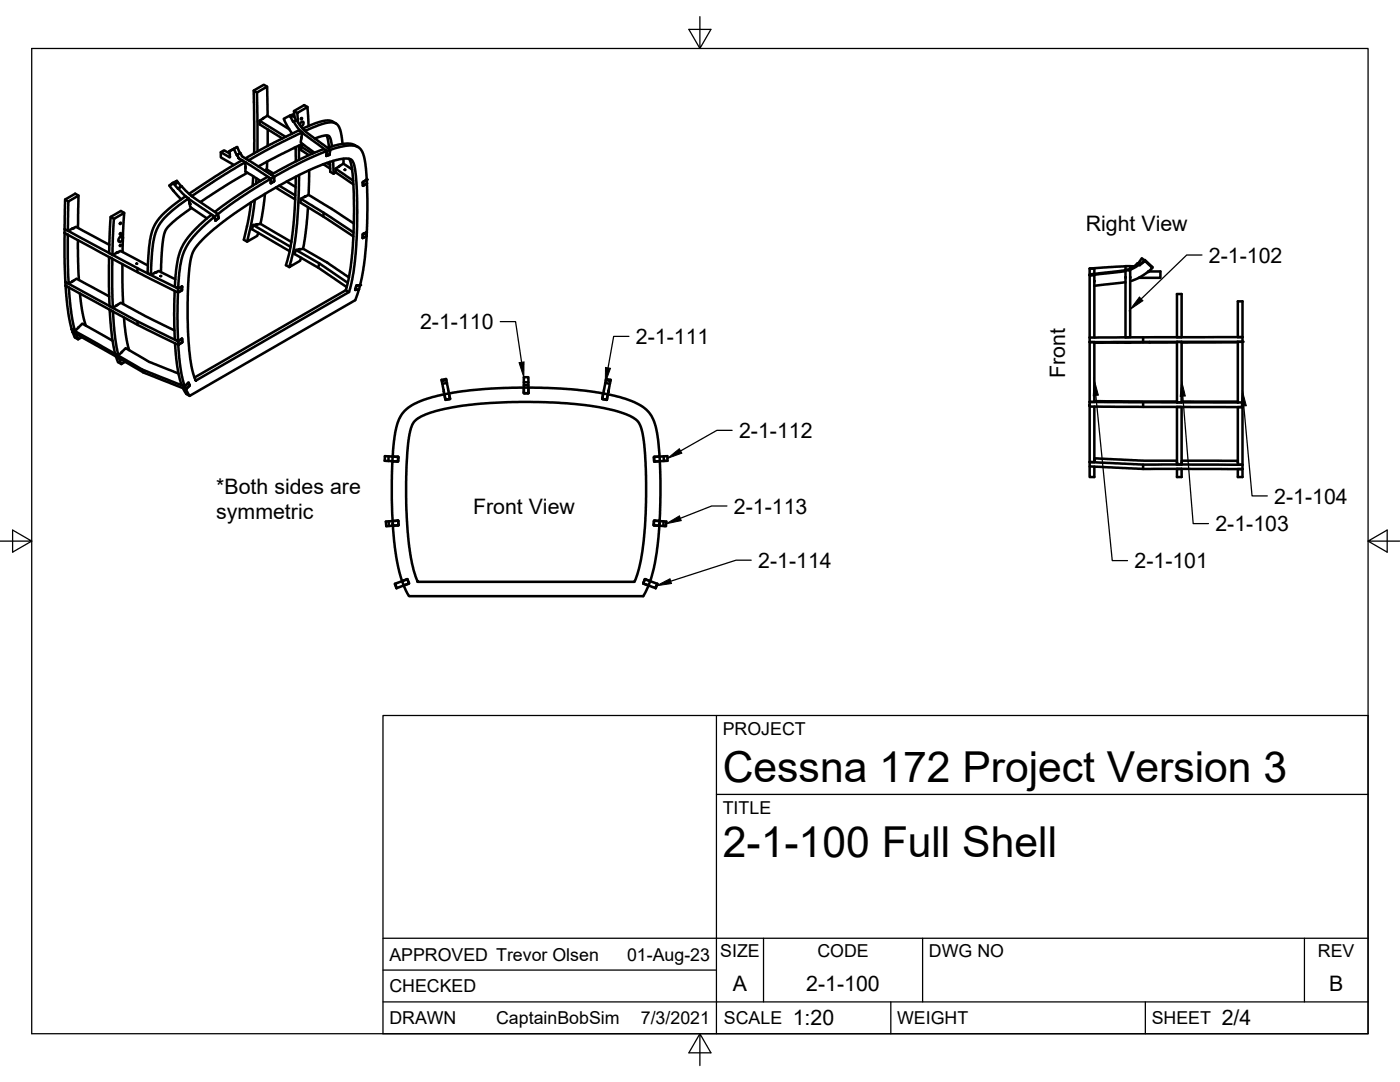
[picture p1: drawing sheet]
<svg xmlns="http://www.w3.org/2000/svg" width="279mm" height="216mm" viewBox="0 0 279 216" stroke-linecap="round" stroke-linejoin="round" font-family="sans-serif">
<!-- layer: Visible -->
<g fill="none" stroke="#000" stroke-width=".51">
<path d="M50.6 18.1l.7 .4M53.3 17.3l-.7-.4-2 1.2 .1 12.5M13 39.8l.7 .4M15.7 39l-.7-.3-2 1.1-.1 5.9 .6 .4M33.8 37l1.5-.9 .9 1 2.1 2.1 5.2 3.5 .1 .8-.6 .5M34.6 38h-.1M35.3 36.1l-.6 .5M35.5 36.4l-.6 .5M36.2 37.1l-.7 .6M36.2 37.1l-.6 .6M37.2 39.3l-1.7-1.6-.8-1.1-.9 .4 2.4 2.8M37.6 39.6l-.6-.4-3.4 2.5-1.7 1.8-1.2 1.8-.7 2.5-.5 4.2v2.5l.6 .3"/>
<path d="M37.7 39.7l5.1 3.5 .2 .8M38.1 39l.2 .1M44.1 30.4v1l2.6 1.5M45.7 30.2l1.6-.9 1 1.9 6.4 4.1v.9l-.7 .4v-.9l-5.7-3.7-5.3 3.2-5.3 3.5M45.9 30.7l-.2-.5 1-.5 .9 1.8 .8 .5M45.9 30.6l-1.2-.6-.6 .4 1.6 .9 .2-.1v-.5M45.9 31.2v.2l-.1-.1M47.3 29.3l-.6 .4M47.9 30.6l-.7 .3M48 30.5l-.7 .4M49 33.4v.8l3 1.9M49 33.4v-1l-4.2 2.4-6.5 4.4"/>
<path d="M49.4 34.5l-3.5 2-5.9 3.8M50.5 35.2l-.1 1.9M50.8 39.9l-.4 3.5-1.1 4.8 2.1-1.1 .1-.6M51.2 35.6l-.1 1M51.8 24.1v.7l4.5 2.8M52.5 23.6l-.7 .5 5.2 3.2M52.7 23.5l-.2 .2M52.7 23.5l.7-.4-.1-5.8-2 1.2 .1 11.7M52.9 38.7l-.9 6-.6 .1M53.2 33.8l1.4 .8M53.3 32.2v1.6l-.5 .2M53.4 23.1l4.3 2.7"/>
<path d="M53.4 25.8v3.3M54 36.4v-.7l-.6-.4-5.6 3.5-4.9 3.5M54.5 36.3l-.4 .2v-.1M54.7 35.3l-6.7 4.1-4.5 3.3M54.7 35.3v.7M54.7 36l-.1 .3M55 37.4l3.9 2.4M55.7 37l3.2 2M57.2 36.2l1.8 1.1M57.9 23.1l.6-.3 .6 1.2 1.8 2.2 5 3.7-.2 1-.6 .2 .2-1M58.6 24.2l.7 1.1 .8 1M58.6 24.2l-.1 .1-.6-1.2-1.3 .6 1.7 3"/>
<path d="M58.7 23.1l-.7 .3M58.7 22.2l.6 .3M58.7 29.5l.3 .2M59 29.4v2.8M59 35.3l-.2 5.9-.3 4.8-.7 4.3-.7 2.6 .6 .4M59.1 24l-.6 .3M59.2 24l-.6 .2M59.5 24.4l-.2-1.9 2.1-1.1 .2 3.7M59.6 29.1l.1 2.8M59.7 34.9l-.2 6.2-.4 5.2-.4 3-1 4 2.2-1.3 .2-.6M59.8 24.9l.3-.5 .4-.1v.6l-.4 .3M60 39.7l6.1 3.7 4.4 3"/>
<path d="M60.1 29.3l2.2 1.4M60.1 27.5l-.1 .9 2.8 2.1M60.2 23.5v.2l-.1 .1zM60.2 27.4l.1-1-6.5 3.2-4.2 2.4-.5-.3M60.2 27.4v.1M60.3 26.5l5 3.6M60.3 26.4l-.6-.4-5.7 2.8-5 2.8M60.4 28.7l-4.8 2.3-4 2.2M60.6 25.8l.4 .3M60.6 28.9l-.5 .4v.7l1.6 1M61 39.2l-1 .5v.7l5.3 3.3 5.2 3.5M61 26.2v-.1l.9-.4 2.7-1 1.3-.3 .9 .1 .6 .5 .4 .7 .5 3"/>
<path d="M61.4 21.4l-.7-.4-2 1.2 .1 1.2M61.6 38.9l4.6 2.8 4.4 2.9M61.7 34l-.1 4.9-.7 .3M62.8 27.6l1.5-.5h1.2l.4 .5 .4 1.6M64.5 32.8h.1M64.6 32.8l1.3 .9M64.6 32.7v.1M65.1 30.9l.2-.8-5 2.2-5.6 3M65.2 30.9l-.1 .2h.2M65.2 27l.3 1 .2 1.4M65.2 32.5l.7 .4M65.3 30.1l-.7-.3-1.7 .6-3.9 1.8-4.9 2.7"/>
<path d="M65.8 30.7l-.1 .2-.4 .2M65.8 32.3l.1 2 .7 .4M65.9 29.9l2-.6 1.8-.3 1.5 .2 .7 .5 .7 1.4 .5 3.7 .1 1-.7 .5-.1 .2M65.9 29.9l-.1 .8M65.9 29.9l-.6 .2M66.5 32.1l.1 2.6 .4-.3M67 33.7l3.5 2.3M67 34.4l3.5 2.4M67 24.6l-1-.5h-1.1l-1.8 .5-2.7 1.1M67.7 33.2l-.7 .5v.7M67.8 33.1l-.1 .1M68.5 32.7l1.8 1.1"/>
<path d="M68.5 31.7l.1 .9-.8 .5M68.8 33.8l.1 .1zM69.6 31.7l.5 1.2 .3 2.5 .2 8.6-.5 8-.6 3.9-.5 2-30.2 17.4M71.5 29.3l-1.2-.6-1.1-.1-1.4 .2-2.5 .7M72.4 36.5v.6l.8-.5M72.4 36.3l.8-.5v.8l-.8 .5zM73.2 36.6v9.1v.6l-.8 .4v.7h.1M12.9 46.5l.1 9.8M12.9 45.7v.8l14.5 7.8 8.1 4.1 .8-.4v-.8l-.8 .4-7.6-3.8-5.4-2.9M13 56.3h.1M13 56.3l.7 .3M13 56.3l.1 .7"/>
<path d="M13.1 57l.5 5.4 .7 3.3M13.1 57l14.2 7.7 8.2 4.1 .1-.3M13.1 57l.6 .4M13.4 46.7l.1 .1 .2 9.8 .7-.4M13.6 46.1l8.2 4.4M13.7 56.6l8.4 4.6M13.8 57.4l.4 5.1 .8 3.6 .7-.8M14.3 45.7l.9-.4 6.6 3.6M14.5 56.1l.8-.5 6.5 3.6M14.5 56.1l-.1 .1M15.6 47.9l.1 8M15.6 45.5l.1-6.5-2 1.2-.2 5.9 .8-.4"/>
<path d="M16 58.6l.5 3.8 .6 2.6M21.8 51.3l.1 9.8 5.5 3 8.1 4 .8-.5 .1 .7-.8 .5-.2-5.2 .1-4.9v-.3l.7-.4M21.8 50.5l.6 .4M22.1 51.4l.3 .2M22.1 43.3l.6 .4M22.4 51.6l.1 9.8 .7-.4M23.3 50.4l.7-.3 5.5 2.9M24 47.2l.5 .3M24 44.4l.1 .2-.1 .1zM24 48.8l.1 .2-.1 .1zM24 46.5l.1 .2-.1 .1zM24.1 47.2l.4 .2 .3-4.9-2.1 1.2-.3 7.2 .9-.5"/>
<path d="M24.4 52.7l.2 8M24.5 47.4v-.2a.67 .67 0 0 0-.8 .3 .67 .67 0 0 0 .1 .8 .83 .83 0 0 0 .7-.8M24.5 47.5v2.8M24.8 42.5l-.7-.4-2 1.2-.3 7.2M27.2 52.6h.2zM27.4 53.5v.8M30.8 54.5l.9-.4 3.3 1.6M32 55.1h.2zM34.9 58l-.1 5 .1 4.7 .6 .4 .7-.4M36.2 57.2h.2l-.1 .6-.1 .2M37.8 40.5l.2 .8 3.3 2.3M37.8 40.6l-.2-1-4.1 3.2-1 1-.9 1.3-.8 2.2-.5 3.2-.2 4.3 .7-.3"/>
<path d="M38.2 41.5l-3.8 3-1 .9-.5 .8-.5 2.5-.3 5.6M40.7 47.5l2.1-1.9 4.6-3.4 3.8-2.5 6.4-3.7 4.8-2.4 4.2-1.5 2.6-.5 .8 .2 .4 .4 .4 1.5 .3 2.7 .2 9-.5 7.4-.5 3.1-.6 2.4-30.6 17.6-.9-2.8-.6-5.2-.2-4.3 .2-8 .3-3.1 .5-2 .8-1.3zM43 43.9l-.2-.7-2.4 2.1-2.2 2.4-1.2 1.8-.6 1.6-.4 1.7-.5 5.6M43.5 42.7l-.7 .5-.6-.4-1.1 1-2.7 2.5-1.8 2.4-.7 1.4-.4 1.4-.4 2.6-.2 2.9v.2l.6 .4 .7-.3M43.5 42.7l.1 .8-.5 .5-.1-.1M50.1 40.4l-.6 4-.8 3.4 .6 .4M50.5 44.9l7.5 4.4M51.3 44.8l-.8 .1-.2 .8 7.5 4.4M51.3 44.7l.1 .1M51.4 44.8h-.2M52 44.7l6.1 3.6M59 49.9l4.7 2.7 5.7 3.8"/>
<path d="M59.6 49.8l-.6 .1-.2 .8 4.7 2.7 5.7 3.9M59.9 49.7l-.3 .1M60.5 49.6l4.8 2.8 4.3 3M61.5 41.3l-.3 3.5-.6 4-.1 .9h-.6M63.7 52.6l-.2 .8M64.6 42.4l-.1 .8M69 57.9l.7 .4M71.2 57h.1M71.3 57l-.2 .1-.2 .6 .1 .1M71.6 57.7l-.7 2.2-33.1 19.1-.7-1.3 .6-.6M71.9 56.9l-.7 .1M71.9 56.9l-.8 .1-.2 .8 .7-.1"/>
<path d="M71.9 56.9l-.3 .8M73.2 47.1v-.4l-.6 6.3-.7 3.9M73.2 47.1l-.7 .3M73.2 46.3h.1M73.2 46.3l-.8 .4v.8l.8-.4M73.2 46.3v.8M217.5 53.6h.9v1M217.5 54.9h.9v12.5M217.5 54.9v12.5M217.5 53.6v1.2M217.5 54.8v.1M218.4 56v.2"/>
<path d="M224.6 54.1l-7.1 .8M224.6 56.3l-6.2 .7M224.6 53.1l-7.1 .5M224.6 53.9v13.4h.6M224.6 53.9h1v13.4M224.6 53.8h.3M224.6 55.3v.2M225.6 53.6v-.5h-1v.8M225.6 55.3v.2M227.3 52.8l.2 .1 1-.9 1.5 1.4-2.2 1.7-2.2 1M227.3 52.8l-2.1 1.1M227.3 52.7v.1"/>
<path d="M227.5 52.7v.2M228.2 52.1v.2M228.4 52l-.5-.5-1.3 1.6h-1M228.5 51.9v.1M229.2 54.2h2.4v1.2h-4.3M229.2 54.1l-.1 .1M230 53.4v-.1l-1.5-1.4-1 .8h-.2l-1.3 .7-1 .4-7.5 1M14.3 65.7l.7 .4M14.3 65.7h.1M14.5 66.3l.4 1 .7 .4M14.5 66.3l.7 .3 .4 1.1 .7-.4M14.5 66.3l9.7 5.5a45.8 45.8 0 0 0 9.5 4.5l3.4 1.4 .7-.8-.2-.6-.7 .8 .2 .6"/>
<path d="M14.5 66.3l-.2-.6 14.1 8M15.7 65.3l.7-.7 6.1 3.4M22.5 62.2l-.6-.4 .4 5.3 .5 2.9 .2 .5 .6 .4 .6-.5M22.6 62.2l.3 4.4 .7 4.3M23.2 71.2l.6 .4M23.2 71.2l.4 1.1 .6 .3M23.2 61l.9-.6 4.8 2.6 5.9 2.9M23.8 71.5l.4 1.1 .8-.4M24.2 70.4l.9-.9 4.6 2.7 5.9 2.3M24.7 63.4l.5 3.8 .6 2.7M27.4 64.1l.1 .7M34.9 68.5l.4 4.2 .8 3.6 .1 .4 .7 .4 .6-.6"/>
<path d="M36.2 67.7l.1-.1v.1M36.2 68.4l-.6 .4v-.3v1.2l.6 4.8 .7 2.6-8.5-3.4 .2 .6M36.3 67.7l.1 .5-.2 .2M36.5 77.4l.7 1.2 .6 .4M37.7 76.5l-.1-.2-.1 .2M37.7 76.5l.1 .3M37.8 76.8l-.1 .3M88.1 75.8l.9-.2 .8 4-.9 .2zM89.1 75.9l-.9 .1M89.2 76.4l-.9 .2M89.6 78.5l-.9 .2M89.6 78.5l.2 .9"/>
<path d="M89.8 79.4l-.1 .2-.8 .2-.2-1.1-2.2 .5-3.7 1.3-2 1.4-1.1 1.6-.6 1.8-.5 2.6-.2 3.2M104.5 75.3h1v3.2h-1zM104.5 77.3v1l.2 .1M104.5 77.3l-7.5 .3-3.3 .3-4.1 .6M104.5 76.3h1M104.5 77.3h1M104.5 76.9h1M104.7 78.5h.6M105.5 77.3v1l-.2 .1M105.5 77.3l6.5 .2 6.5 .7 1.9 .3-.2 .9M120.4 78.5l.9 .2M120.8 76.4l.9 .2"/>
<path d="M120.9 75.9l.9 .1M121 75.6l.9 .2-.8 4-.9-.2zM121.3 78.7l2.5 .6 2.6 .9 1.9 1 1.3 1.2 .8 1.3 .5 1.4 .5 3.5 .2 2.5-1.1 .1v.8l.2 .1 1-.1M121.3 78.7l-.2 1.1-.8-.2-.1-.2M217.5 68.3h.9v11.9h-.9M217.5 68.3v11.9M217.5 67.4v.9M218.4 68.3h.1M222.9 68.3h.2zM224.6 68.4h-6.2M224.6 68.3l1 .1zM228.1 68.2h6.8"/>
<path d="M228.1 68.2l-10.6 .1M228.1 67.3v.9M229.3 68.3h.2zM234.9 68.2v12.1M234.9 68.2h.9v12.1h-.9M234.9 68.3h-10.3M235.8 67.3h-.9v-8.6h.9v8.6M235.8 68.3h.1M247 68.2v12.1M247 60.1h1v7.2h-1zM247 68.3h-11.2M247 68.2h-12.1"/>
<path d="M247 68.2h1M247.1 68.2v.1M248 68.2v12.1M248 67.3l-30.5 .1M248 67.3v.9M76.8 91l2.7 .2-.1 .9-2.6-.2zM77.6 91.1l-.1 .9M78.4 91.1h1l.1 .2-.1 .8-1.1-.1-.1 2.8 .2 9.2 .9-.1M78.4 91.1l-.1 .9M82.8 84l1.2-.9 1.7-.7 4.7-1.1 5.6-.8 7.7-.3 7.8 .2 6.1 .5 5.6 1.2 2.5 .9 1.1 .7 .5 .4 .5 .8 .4 1.4 .3 1.8 .4 5.4v5.5l-.2 6.4-.5 4.7-.7 3.4-.9 2.6h-43.2l-.9-2.6-.7-3.7-.4-3.6-.3-5.7v-7.6l.3-4.5 .6-2.8 .3-.9zM130.5 91.2l2.7-.2v.9l-2.6 .2zM131.6 91.1l.1 .9"/>
<path d="M131.7 92l.1 6.8-.2 5.2-.9-.1M132.4 91.1l.1 .9M217.5 93.1v2.1h.9v-2.1M217.5 80.2l10.6 .1M217.5 92.2l10.6 .5h19.9M217.5 92.2v.9l7.9 .4 2.7 .1h19.9M217.5 80.2v.5M218.4 81.1v11.1h-.9M218.4 80.1h16.5M218.4 80.1h.1M218.4 91.7v-.2l9.9 .4h6.6M228.1 80.3h6.8"/>
<path d="M228.1 80.3v.9M228.1 92.7v.9M234.9 81.2v11.5h.9v-11.5M234.9 93.6v1.6h.9v-1.6M234.9 93.6h.9M234.9 81.2h.7M234.9 80.2h.1M234.9 92.2v.1M235 80.3h12M235.8 80.1h11.2M235.8 91.9h11.2M235.8 80.2h.1"/>
<path d="M235.8 92.2v.1M247 93.6h1v1.6h-1zM247 80.3h1M247.1 80.2h.1M247.1 92.3h.1M248 81.2l-30.5-.1v-.4v11.5M248 81.2h-1v11.5h1M248 81.2v11.5M248 80.3v.9M248 92.7v.9M77.6 104v.9M78.3 104l.1 .9 1.1-.1v-.9l-2.5 .2 .1 .9 1.3-.1"/>
<path d="M78.9 116.5l.2 .9 .6-.2 1.9-.8-.3-.8-1.1 .4 .4 .8M79.3 103.9l.2 .1v.8l-1.1 .1v-.5v1.1l.7 5.5 .6 3.1 .5 1.9M80.2 116l-1.3 .5 .3 .8M80.2 116l1-.4h.2l.2 .8-1 .4 1 2.2h46.8l1-2.2M128.5 116.2v.3l.9 .3M128.7 115.6l2.5 .9-.3 .9-2.5-1zM129.8 116l-1.1-.4-.3 .6M129.8 116l-.4 .8M130.5 104.6l.1 .3h1v-.5l-.5 5.8-.6 3.1-.7 2.7M130.7 103.9l-.2 .1v.6M131.1 116.5l-.3 .8M131.7 104l-.1 .9-1.1-.1v-.9l2.5 .2-.1 .9-1.3-.1"/>
<path d="M132.4 104v.9"/>
</g>
<g fill="#000">
<circle cx="73.2" cy="35.8" r=".25"/>
<circle cx="14.6" cy="45.6" r=".25"/>
<circle cx="23.5" cy="50.4" r=".25"/>
<circle cx="31.1" cy="54.4" r=".25"/>
<circle cx="37.9" cy="40.7" r=".25"/>
<circle cx="71.9" cy="56.9" r=".25"/>
<circle cx="72.6" cy="46.7" r=".25"/>
<circle cx="217.5" cy="54.9" r=".25"/>
<circle cx="229.1" cy="54.3" r=".25"/>
<circle cx="248" cy="68.2" r=".25"/>
<circle cx="248" cy="80.3" r=".25"/>
</g>
<!-- layer: Border -->
<path d="M6.3 9.7h266.7v196.6h-266.7zM139.7 3.3v6.4l2.2-3.8h-4.4l2.2 3.8M0 108h6.3l-3.8-2.2v4.4l3.8-2.2M273 108l3.8 2.2v-4.4l-3.8 2.2h6.4M139.7 206.3l-2.2 3.8h4.4l-2.2-3.8v6.3" fill="none" stroke="#000" stroke-width=".25"/>
<!-- layer: Titleblock -->
<path d="M76.4 142.8h196.6v63.5h-196.6zM143 158.5h130M143 142.8v63.5M76.4 199.9h196.6M76.4 193.6h66.6M76.4 187.2h196.6M152.4 187.2v12.7M177.8 199.9v6.4M184.1 187.2v12.7M228.6 199.9v6.4M260.3 187.2v12.7" fill="none" stroke="#000" stroke-width=".25"/>
<!-- layer: Leaders -->
<path d="M103.6 72.4l1-.2-.1 3.1zM120.8 73.3l1 .2-1 2.9zM218.4 75.9l.8 2.9-1 .2zM227.4 59.3l.7 .7-2.5 1.7zM235.8 76l.8 3-1.1 .1zM133.2 91.5l2.4-2 .5 .9zM247.9 78l.8 3h-1zM131 116.9l2.7-1.4 .3 .9zM132.9 104.5l2.7-1.6 .4 1z" fill="#000" stroke="#000" stroke-width=".2"/>
<path d="M239.9 50.9h-3.1l-9 8.7M99.8 64.2h3.1l1.2 8.1M125.5 67.1h-3l-1.2 6.3M218.7 78.9l3.3 33h3M236.1 79.1l2 25.4h3.1M146.1 85.9h-3l-7.3 4.1M248.2 81l1.7 18h3M145.1 101h-3.1l-6.2 2.4M149.9 111.8h-3l-13 4.2" fill="none" stroke="#000" stroke-width=".25"/>
<g font-size="8.5">
<text x="144.3" y="156">Cessna 172 Project Version 3</text>
<text x="144.3" y="171">2-1-100 Full Shell</text>
</g>
<g font-size="4.3">
<text x="216.7" y="46.1">Right View</text>
<text x="241.3" y="52.4">2-1-102</text>
<text x="83.8" y="65.7">2-1-110</text>
<text x="126.9" y="68.6">2-1-111</text>
<text x="212.6" y="75.5" transform="rotate(-90 212.6 75.5)">Front</text>
<text x="147.5" y="87.4">2-1-112</text>
<text x="43.2" y="98.6">*Both sides are</text>
<text x="254.3" y="100.5">2-1-104</text>
<text x="43.2" y="103.7">symmetric</text>
<text x="94.4" y="102.6">Front View</text>
<text x="146.5" y="102.5">2-1-113</text>
<text x="242.6" y="106">2-1-103</text>
<text x="151.3" y="113.3">2-1-114</text>
<text x="226.4" y="113.4">2-1-101</text>
<text x="146.3" y="197.7">A</text>
<text x="160.9" y="197.7">2-1-100</text>
<text x="265.2" y="197.7">B</text>
<text x="158.2" y="204.6">1:20</text>
<text x="243.8" y="204.6">2/4</text>
</g>
<g font-size="3.5">
<text x="144.3" y="146.6">PROJECT</text>
<text x="144.3" y="162.3">TITLE</text>
<text x="77.7" y="191.7">APPROVED Trevor Olsen</text>
<text x="125.1" y="191.7">01-Aug-23</text>
<text x="143.7" y="191">SIZE</text>
<text x="163.1" y="191">CODE</text>
<text x="185.4" y="191">DWG NO</text>
<text x="263" y="191">REV</text>
<text x="77.7" y="198">CHECKED</text>
<text x="77.7" y="204.4">DRAWN</text>
<text x="99" y="204.4">CaptainBobSim</text>
<text x="127.9" y="204.4">7/3/2021</text>
<text x="144.5" y="204.4">SCALE</text>
<text x="179" y="204.4">WEIGHT</text>
<text x="229.8" y="204.4">SHEET</text>
</g>
</svg>
